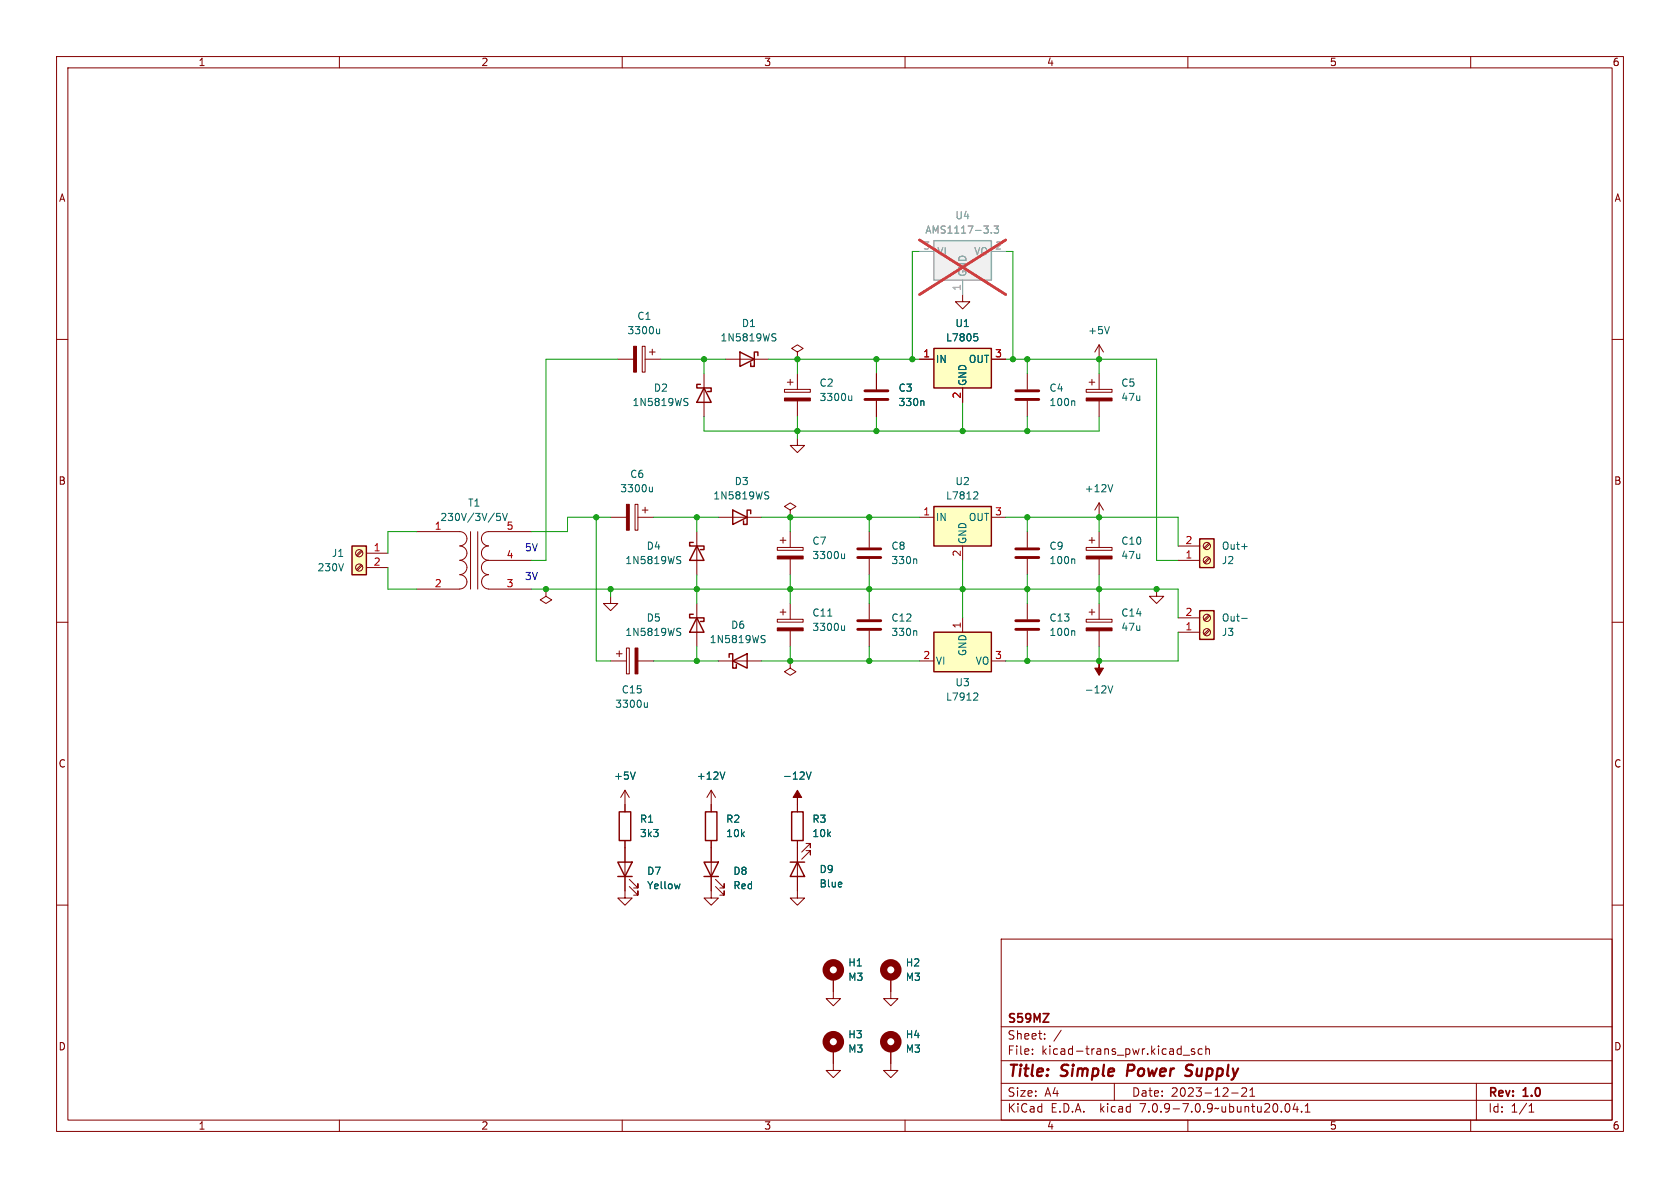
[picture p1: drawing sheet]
<svg xmlns="http://www.w3.org/2000/svg" width="297mm" height="210mm" viewBox="0 0 297 210" stroke-linecap="round" stroke-linejoin="round" font-family="sans-serif">
<g fill="none" stroke="#840000" stroke-width=".18">
<path d="M10 10h277v190h-277zM12 12h273v186h-273zM60 10v2M110 10v2M160 10v2M210 10v2M260 10v2M10 60h2M170.2 52.1v1.2h1.2l-1.2 1.3-1.3-1.3h1.3M285 60h2M109.2 63.5h2.8M113.5 61.2h.5v4.6h-.5z"/>
<path d="M114 63.5h2.8M114.8 62.2h1M115.3 61.7v1M124.5 66v7.7M128.3 63.5h7.6M138.7 68.8h4.6v.5h-4.6zM139.2 67.6h1M139.7 67.1v1M141 77.5v1.2h1.2l-1.2 1.3-1.3-1.3h1.3M141 62.2l1-.6-1-.6-1 .6 1 .6v1.3M141 63.5h.1M141 66v2.8"/>
<path d="M141 70.9v2.8M154.9 66v2.8M154.9 70.9v2.8M162.6 63.5h2.5M170.2 68.6v2.5M175.3 63.5h2.5M181.6 66v2.8M181.6 70.9v2.8M192 68.8h4.6v.5h-4.6zM192.5 67.6h1M193 67.1v1M194.3 61v2.5"/>
<path d="M194.3 66v2.8M194.3 70.9v2.8M194.3 61l-.8 1.2M194.3 61l.8 1.2M63.9 99.8l-.9 .9M63.9 97.3l-.9 .8M64 100l-.8 .8M64 97.5l-.8 .8M64.8 97.8h3.8M73.7 94h7.6a1.26 1.26 0 0 1 1.3 1.2 1.26 1.26 0 0 1-1.3 1.3M81.3 96.5a1.27 1.27 0 0 1 1.2 1.3 1.27 1.27 0 0 1-1.2 1.3 1.26 1.26 0 0 1 1.3 1.2 1.26 1.26 0 0 1-1.3 1.3M83.2 94v10.1"/>
<path d="M84.5 94v10.1M86.4 99.1a1.26 1.26 0 0 0-1.3 1.2 1.26 1.26 0 0 0 1.3 1.3M86.4 96.5a1.26 1.26 0 0 0-1.3 1.3 1.26 1.26 0 0 0 1.3 1.2M86.4 99.1h7.6M94 94h-7.6a1.26 1.26 0 0 0-1.3 1.2 1.26 1.26 0 0 0 1.3 1.3M107.9 91.4h2.8M112.3 89.2h.5v4.5h-.5zM112.8 91.4h2.8M113.5 90.2h1.1M114 89.7v1M123.2 94v7.6M127 91.4h7.6"/>
<path d="M137.4 96.8h4.6v.5h-4.6zM137.9 95.5h1M138.4 95v1M139.7 90.2l1-.7-1-.6-1 .6 1 .7v1.2M139.7 91.4h.1M139.7 94v2.8M139.7 98.8v2.8M153.7 94v2.8M153.7 98.8v2.8M162.6 91.4h2.5M170.2 96.5v2.6M175.3 91.4h2.5"/>
<path d="M181.6 94v2.8M181.6 98.8v2.8M192 96.8h4.6v.5h-4.6zM192.5 95.5h1M193 95v1M194.3 88.9v2.5M194.3 94v2.8M194.3 98.8v2.8M194.3 88.9l-.8 1.3M194.3 88.9l.8 1.3M208.3 99.1h3.8M208.3 96.5h3.8"/>
<path d="M213.7 96l-.9 .9M213.7 98.6l-.9 .8M213.9 96.2l-.9 .8M213.9 98.7l-.9 .9M10 110h2M64.8 100.3h3.8M81.3 101.6a1.26 1.26 0 0 1 1.3 1.3 1.26 1.26 0 0 1-1.3 1.2h-7.6M86.4 104.1h7.6M86.4 101.6a1.26 1.26 0 0 0-1.3 1.3 1.26 1.26 0 0 0 1.3 1.2M96.5 104.1v1.3l-1 .6 1 .7 1-.7-1-.6M96.5 104.1h.1M107.9 105.4v1.3h1.3l-1.3 1.3-1.2-1.3h1.2"/>
<path d="M107.9 116.8h2.8M109 115.6h1M109.5 115.1v1M110.7 114.6h.6v4.5h-.6zM112.8 116.8h2.8M123.2 106.7v7.6M127 116.8h7.6M137.4 109.5h4.6v.5h-4.6zM137.9 108.2h1M138.4 107.7v1M139.7 116.8v1.3l-1 .6 1 .7 1-.7-1-.6M139.7 116.8h.1"/>
<path d="M139.7 106.7v2.8M139.7 111.5v2.8M153.7 106.7v2.8M153.7 111.5v2.8M162.6 116.8h2.5M170.2 109.2v2.6M175.3 116.8h2.5M181.6 106.7v2.8M181.6 111.5v2.8M192 109.5h4.6v.5h-4.6zM192.5 108.2h1M193 107.7v1"/>
<path d="M194.3 106.7v2.8M194.3 111.5v2.8M204.5 104.1v1.3h1.2l-1.2 1.3-1.3-1.3h1.3M208.3 111.8h3.8M208.3 109.2h3.8M213.7 108.7l-.9 .9M213.7 111.3l-.9 .8M213.9 108.9l-.9 .8M213.9 111.4l-.9 .9M285 110h2M110.5 139.7v3.8M110.5 139.7l-.8 1.3"/>
<path d="M110.5 139.7l.8 1.3M125.7 139.7l-.7 1.3M125.7 139.7v3.8M125.7 139.7l.8 1.3M10 160h2M110.5 148.6v10.2h1.3l-1.3 1.2-1.3-1.2h1.3M111.3 156.7l1.5 1.5v-.7v.7h-.8M111.3 155.4l1.5 1.6v-.8v.8h-.8M125.7 148.6v10.2h1.3l-1.3 1.2-1.2-1.2h1.2M126.5 156.7l1.5 1.5v-.7v.7h-.7M126.5 155.4l1.5 1.6v-.8v.8h-.7M141 148.6v10.2h1.2l-1.2 1.2-1.3-1.2h1.3"/>
<path d="M141 142.2v1.3M142.5 149.1h.8v.8v-.8l-1.6 1.5M142.5 150.4h.8v.7v-.7l-1.6 1.5M285 160h2M147.3 172.7v3.8h1.3l-1.3 1.3-1.3-1.3h1.3M157.5 172.7v3.8h1.2l-1.2 1.3-1.3-1.3h1.3M177 166h108v32h-108zM60 198v2M110 198v2M147.3 185.4v3.8h1.3l-1.3 1.3-1.3-1.3h1.3M157.5 185.4v3.8h1.2l-1.2 1.3-1.3-1.3h1.3M160 198v2"/>
<path d="M177 194.5h108M177 191.5h108M177 187.5h108M177 181.5h108M182.5 186.3v.1M182.5 185.5v.1M184.7 183.6v.1M184.7 182.8v.1M187.6 182.1l-1.3 2M197 191.5v3M209.2 186.5h1.1M210 198v2"/>
<path d="M211.2 185.5l-.4-.1-.2 .2 .1 .2 .5 .2v.3h-.6M212.5 185.5l-.4-.1-.3 .3v.4l.2 .2h.5M213.2 185.5l.2-.1 .3 .1 .1 .9M213.2 184.9v1.5M217.7 193.2h1.2M220.3 192.4v.5l-.8 .9h.9M221 193.8h.8M221 192.7l.4-.4v1.5M227.3 195.2l.2-.1a.81 .81 0 0 1 .6 .6 .81 .81 0 0 1-.3 .8l-.1 .1a.81 .81 0 0 1-.4-1.4zM229 195l-.4 1.1h.9M229.3 195.6v1M230.1 196.5v.1"/>
<path d="M230.7 196.6h.9M230.7 195.5l.5-.4v1.5M260 198v2M261 191.5v6.5M270.3 196.6h.9M270.3 195.5l.4-.4v1.5"/>
<circle cx="63.5" cy="97.8" r=".63"/>
<circle cx="213.4" cy="99.1" r=".63"/>
<circle cx="213.4" cy="96.5" r=".63"/>
<circle cx="63.5" cy="100.3" r=".63"/>
<circle cx="213.4" cy="109.2" r=".63"/>
<circle cx="213.4" cy="111.8" r=".63"/>
</g>
<path d="M199.5 188.2l-.3 2M210.6 190a.85 .85 0 0 1-1.1 .1M210.6 188.2l-.7 .1a.46 .46 0 0 0-.2 .5 .46 .46 0 0 0 .3 .4l.6 .2" fill="none" stroke="#840000" stroke-width=".4"/>
<g fill="#840000" stroke="#840000" stroke-width=".18">
<path d="M192 70.4h4.6v.5h-4.6z"/>
<path d="M137.4 111h4.6v.5h-4.6z"/>
<path d="M137.4 98.3h4.6v.5h-4.6z"/>
<path d="M192 111h4.6v.5h-4.6z"/>
<path d="M194.3 116.8v1.3h.8l-.8 1.3-.8-1.3h.8z"/>
<path d="M141 139.7l.7 1.3h-.7v1.2v-1.2h-.8z"/>
<path d="M192 98.3h4.6v.5h-4.6z"/>
<path d="M112 61.2h.5v4.6h-.5z"/>
<path d="M138.7 70.4h4.6v.5h-4.6z"/>
<path d="M110.7 89.2h.6v4.5h-.6z"/>
<path d="M112.3 114.6h.5v4.5h-.5z"/>
</g>
<g fill="none" stroke="#006464" stroke-width=".18">
<path d="M116.6 58.2v.8M116.6 58.9l-.2 .1-.3-.1M136.7 59l.5 .1M136.7 59.6l.4 .1 .1 .3-.3 .3h-.3M172.2 59h.6M172.3 59.5h.3l.3 .2-.1 .5-.5 .1M196.1 57.7l-.4 1.3M121.1 71l.4 .2 .1 .3-.2 .2h-.3M121.1 70.4l.5 .1M150.6 70v.8M150.6 70.7l-.2 .1h-.3M163.2 70.9l.1 .1v.7"/>
<path d="M189.8 70.9l.2 .1v.7M88.4 90.7h-.6v.7l.1-.2 .5 .1 .1 .2-.1 .4-.2 .1-.4-.1M88.9 90.7l.4 1.3 .4-1.3M115.3 86.8l-.1 .1h-.3M115.3 86.1v.8M119.9 99l.3 .1 .1 .3-.2 .2h-.3M119.9 98.4h.4M135.4 87.5l.4 .2 .1 .3-.2 .2h-.3M135.4 86.9l.5 .1M149.3 97.9v.9M149.3 98.6l-.2 .2-.3-.1M161.9 98.8l.2 .2v.6"/>
<path d="M172.3 86.9l.5 .1 .1 .3-.8 .9h.8M189.8 98.8l.2 .2v.6M196.7 85.7l-.4 1.2M219.5 96.6h1M119.9 111.7l.3 .1 .1 .3-.2 .2h-.3M119.9 111.1h.4M134.8 112.9l.3 .2 .2 .3-.3 .2h-.3M134.8 112.3l.5 .1M146.3 108.9h.8M149.3 110.6v.9M149.3 111.3l-.2 .2-.3-.1M161.9 111.5l.2 .2v.6"/>
<path d="M189.8 111.5l.2 .2v.6M219.5 109.3h1M112.3 136.5l-.4 1.2M114.5 124.2v.8M114.5 124.9l-.2 .1h-.3M128.1 136.5l-.4 1.2M142.5 136.5l.5 1.2 .4-1.2M172.3 122.5l.5 .1 .1 .3-.8 .9h.8M195.9 121.2l.4 1.3 .4-1.3M120.2 156.3l-.2 .8"/>
</g>
<g fill="none" stroke="#840000" stroke-width=".25">
<path d="M123.8 67.9h-.6v.7h2.5v.6h-.6M124.5 68.6l1.2 2.5h-2.5zM130.8 62.2l2.5 1.3-2.5 1.3zM134 62.9v-.7h-.7v2.6h-.6v-.7M165.1 61.6h10.2v7h-10.2zM62.2 96.5h2.6v5.1h-2.6zM122.6 95.9h-.7v.6h2.6v.7h-.7M123.2 96.5l1.3 2.6h-2.6zM129.5 90.2l2.6 1.2-2.6 1.3zM132.7 90.8v-.6h-.6v2.5h-.7v-.6M165.1 89.5h10.2v7h-10.2zM212.1 95.3h2.5v5h-2.5z"/>
<path d="M122.6 108.6h-.7v.6h2.6v.7h-.7M123.2 109.2l1.3 2.6h-2.6zM128.9 116.2v-.6h.6v2.5h.7v-.6M129.5 116.8l2.6-1.2v2.5zM165.1 111.8h10.2v6.9h-10.2zM212.1 108h2.5v5h-2.5zM109.2 152.4h2.6l-1.3 2.5zM109.2 154.9h2.6M109.5 143.5h2v5.1h-2zM124.5 152.4h2.5l-1.3 2.5zM124.5 154.9h2.5M124.7 143.5h2v5.1h-2z"/>
<path d="M139.7 152.4h2.5M140 143.5h2v5.1h-2zM141 152.4l1.2 2.5h-2.5z"/>
</g>
<g fill="#ffffc2" stroke="#ffffc2" stroke-width=".18">
<path d="M62.2 96.5h2.6v5.1h-2.6z"/>
<path d="M165.1 111.8h10.2v6.9h-10.2z"/>
<path d="M212.1 95.3h2.5v5h-2.5z"/>
<path d="M212.1 108h2.5v5h-2.5z"/>
<path d="M165.1 89.5h10.2v7h-10.2z"/>
<path d="M165.1 61.6h10.2v7h-10.2z"/>
</g>
<path d="M152.9 70.6h4.1M152.9 69.1h4.1M179.6 70.6h4M179.6 69.1h4M151.6 98.6h4.1M151.6 97h4.1M179.6 98.6h4M179.6 97h4M151.6 111.3h4.1M151.6 109.7h4.1M179.6 111.3h4M179.6 109.7h4" fill="none" stroke="#840000" stroke-width=".51"/>
<path d="M165.1 42.5h10.2v7h-10.2z" fill="#f0f0f0" stroke="#f0f0f0" stroke-width=".18"/>
<path d="M165.1 42.5h10.2v7h-10.2z" fill="none" stroke="#a1a1a1" stroke-width=".25"/>
<path d="M162.6 44.5h2.5M170.2 49.5v2.6M175.3 44.5h2.5" fill="none" stroke="#a1a1a1" stroke-width=".18"/>
<path d="M175.7 39.9h.8l-.4 .5 .4 .2v.5l-.2 .1-.6-.1M175.3 41.1v.1" fill="none" stroke="#989898" stroke-width=".18"/>
<path d="M162.6 42.4l15.2 9.7M177.8 42.4l-15.2 9.7" fill="none" stroke="#eb3a3d" stroke-width=".46"/>
<g fill="none" stroke="#840000" stroke-width="1.3">
<circle cx="147.3" cy="171.4" r="1.27"/>
<circle cx="157.5" cy="171.4" r="1.27"/>
<circle cx="147.3" cy="184.1" r="1.27"/>
<circle cx="157.5" cy="184.1" r="1.27"/>
</g>
<g fill="none" stroke="#009600" stroke-width=".18">
<path d="M162.6 44.5h-1.3v19M177.8 44.5h1.3v19M109.2 63.5h-12.7v35.6h-2.5M116.8 63.5h11.5M124.5 73.7v2.5h69.8v-2.5M124.5 63.5v2.5M135.9 63.5h26.7M141 63.5v2.5M141 73.7v3.8M154.9 63.5v2.5M154.9 73.7v2.5M170.2 71.1v5.1"/>
<path d="M177.8 63.5h26.7v35.6h3.8M181.6 63.5v2.5M181.6 73.7v2.5M194.3 63.5v2.5M73.7 94h-5.1v3.8M105.4 91.4v25.4h2.5M107.9 91.4h-7.6v2.6h-6.3M115.6 91.4h11.4M123.2 91.4v2.6M134.6 91.4h28M139.7 91.4v2.6M153.7 91.4v2.6"/>
<path d="M170.2 99.1v10.1M177.8 91.4h30.5v5.1M181.6 91.4v2.6M194.3 91.4v2.6M68.6 100.3v3.8h5.1M94 104.1h114.3v5.1M107.9 104.1v1.3M115.6 116.8h11.4M123.2 101.6v5.1M123.2 114.3v2.5M134.6 116.8h28M139.7 101.6v5.1"/>
<path d="M139.7 114.3v2.5M153.7 101.6v5.1M153.7 114.3v2.5M181.6 101.6v5.1M181.6 114.3v2.5M194.3 101.6v5.1M194.3 114.3v2.5M208.3 111.8v5h-30.5"/>
</g>
<g fill="#009600" stroke="#009600" stroke-width=".18">
<circle cx="154.9" cy="63.5" r=".46"/>
<circle cx="139.7" cy="104.1" r=".46"/>
<circle cx="139.7" cy="116.8" r=".46"/>
<circle cx="153.7" cy="116.8" r=".46"/>
<circle cx="153.7" cy="104.1" r=".46"/>
<circle cx="170.2" cy="104.1" r=".46"/>
<circle cx="161.3" cy="63.5" r=".46"/>
<circle cx="170.2" cy="76.2" r=".46"/>
<circle cx="105.4" cy="91.4" r=".46"/>
<circle cx="96.5" cy="104.1" r=".46"/>
<circle cx="194.3" cy="63.5" r=".46"/>
<circle cx="194.3" cy="91.4" r=".46"/>
<circle cx="179.1" cy="63.5" r=".46"/>
<circle cx="181.6" cy="63.5" r=".46"/>
<circle cx="181.6" cy="76.2" r=".46"/>
<circle cx="139.7" cy="91.4" r=".46"/>
<circle cx="153.7" cy="91.4" r=".46"/>
<circle cx="154.9" cy="76.2" r=".46"/>
<circle cx="124.5" cy="63.5" r=".46"/>
<circle cx="141" cy="76.2" r=".46"/>
<circle cx="141" cy="63.5" r=".46"/>
<circle cx="181.6" cy="91.4" r=".46"/>
<circle cx="194.3" cy="104.1" r=".46"/>
<circle cx="204.5" cy="104.1" r=".46"/>
<circle cx="181.6" cy="116.8" r=".46"/>
<circle cx="194.3" cy="116.8" r=".46"/>
<circle cx="181.6" cy="104.1" r=".46"/>
<circle cx="123.2" cy="91.4" r=".46"/>
<circle cx="107.9" cy="104.1" r=".46"/>
<circle cx="123.2" cy="116.8" r=".46"/>
<circle cx="123.2" cy="104.1" r=".46"/>
</g>
<g font-size="2.8" fill="#840000">
<text x="178" y="190.9">Title:</text>
<text x="187.7" y="190.9">Simple</text>
<text x="200.1" y="190.9">Power</text>
<text x="211.3" y="190.9">Supply</text>
</g>
<g font-size="2.1" fill="#840000">
<text x="178" y="184">Sheet:</text>
<text x="178" y="181.2">S59MZ</text>
<text x="178" y="186.7">File:</text>
<text x="184.1" y="186.7">kicad-trans_pwr.kicad_sch</text>
<text x="178" y="196.9">KiCad</text>
<text x="178" y="194.1">Size:</text>
<text x="184.7" y="194.1">A4</text>
<text x="185.7" y="196.9">E.D.A.</text>
<text x="194.6" y="196.9">kicad</text>
<text x="200" y="194.1">Date:</text>
<text x="201.8" y="196.9">7.0.9-7.0.9~ubuntu20.04.1</text>
<text x="207" y="194.1">2023-12-21</text>
<text x="263" y="194.3">Rev:</text>
<text x="263" y="196.9">Id:</text>
<text x="267.1" y="196.9">1/1</text>
<text x="269.4" y="194.3">1.0</text>
</g>
<g font-size="1.8" fill="#840000">
<text x="35" y="11.9">1</text>
<text x="85" y="11.9">2</text>
<text x="135" y="11.9">3</text>
<text x="185" y="11.9">4</text>
<text x="235" y="11.9">5</text>
<text x="285" y="11.9">6</text>
<text x="10.3" y="35.9">A</text>
<text x="285.3" y="35.9">A</text>
<text x="10.3" y="85.9">B</text>
<text x="285.3" y="85.9">B</text>
<text x="10.3" y="135.9">C</text>
<text x="285.3" y="135.9">C</text>
<text x="10.3" y="185.9">D</text>
<text x="285.3" y="185.9">D</text>
<text x="35" y="199.9">1</text>
<text x="85" y="199.9">2</text>
<text x="135" y="199.9">3</text>
<text x="185" y="199.9">4</text>
<text x="235" y="199.9">5</text>
<text x="285" y="199.9">6</text>
</g>
<g font-size="1.8" fill="#989898">
<text x="163.5" y="41.5">AMS1117-3.3</text>
<text x="168.8" y="39">U4</text>
<text x="165.6" y="45.3">VI</text>
<text x="172.1" y="45.3">VO</text>
<text x="171" y="49" transform="rotate(-90 171 49)">GND</text>
</g>
<g font-size="1.8" fill="#aaa">
<text x="163.1" y="44.2">3</text>
<text x="175.8" y="44.2">2</text>
<text x="169.9" y="51.5" transform="rotate(-90 169.9 51.5)">1</text>
</g>
<g font-size="1.8" fill="#006464">
<text x="110.8" y="59.3">3300u</text>
<text x="112.6" y="56.7">C1</text>
<text x="131.1" y="58">D1</text>
<text x="168.8" y="58">U1</text>
<text x="192.3" y="59.3">+5V</text>
<text x="127.3" y="60.6">1N5819WS</text>
<text x="165.4" y="64.4">IN</text>
<text x="167.1" y="60.6">L7805</text>
<text x="171.2" y="64.4">OUT</text>
<text x="111.7" y="72">1N5819WS</text>
<text x="115.5" y="69.4">D2</text>
<text x="144.8" y="68.6">C2</text>
<text x="144.8" y="71.1">3300u</text>
<text x="158.8" y="69.4">C3</text>
<text x="158.8" y="72">330n</text>
<text x="171" y="68.3" transform="rotate(-90 171 68.3)">GND</text>
<text x="185.4" y="69.4">C4</text>
<text x="185.4" y="72">100n</text>
<text x="198.1" y="68.6">C5</text>
<text x="198.1" y="71.1">47u</text>
<text x="82.6" y="89.8">T1</text>
<text x="109.6" y="87.2">3300u</text>
<text x="111.3" y="84.7">C6</text>
<text x="126" y="88.5">1N5819WS</text>
<text x="129.8" y="86">D3</text>
<text x="167.1" y="88.5">L7812</text>
<text x="168.8" y="86">U2</text>
<text x="191.7" y="87.2">+12V</text>
<text x="77.7" y="92.3">230V/3V/5V</text>
<text x="165.4" y="92.3">IN</text>
<text x="171.2" y="92.3">OUT</text>
<text x="56" y="101.2">230V</text>
<text x="58.6" y="98.7">J1</text>
<text x="110.4" y="99.9">1N5819WS</text>
<text x="114.2" y="97.4">D4</text>
<text x="143.5" y="96.5">C7</text>
<text x="143.5" y="99">3300u</text>
<text x="157.5" y="97.4">C8</text>
<text x="157.5" y="99.9">330n</text>
<text x="171" y="96.3" transform="rotate(-90 171 96.3)">GND</text>
<text x="185.4" y="97.4">C9</text>
<text x="185.4" y="99.9">100n</text>
<text x="198.1" y="96.5">C10</text>
<text x="198.1" y="99">47u</text>
<text x="215.9" y="99.9">J2</text>
<text x="215.9" y="97.4">Out+</text>
<text x="110.4" y="112.6">1N5819WS</text>
<text x="114.2" y="110.1">D5</text>
<text x="125.4" y="113.9">1N5819WS</text>
<text x="129.2" y="111.4">D6</text>
<text x="143.5" y="109.2">C11</text>
<text x="143.5" y="111.7">3300u</text>
<text x="157.5" y="112.6">330n</text>
<text x="157.5" y="110.1">C12</text>
<text x="185.4" y="112.6">100n</text>
<text x="185.4" y="110.1">C13</text>
<text x="198.1" y="109.2">C14</text>
<text x="198.1" y="111.7">47u</text>
<text x="215.9" y="112.6">J3</text>
<text x="215.9" y="110.1">Out-</text>
<text x="165.4" y="117.7">VI</text>
<text x="171" y="116.1" transform="rotate(-90 171 116.1)">GND</text>
<text x="172.4" y="117.7">VO</text>
<text x="108.7" y="125.3">3300u</text>
<text x="109.8" y="122.8">C15</text>
<text x="167.1" y="124.1">L7912</text>
<text x="168.8" y="121.5">U3</text>
<text x="191.7" y="122.8">-12V</text>
<text x="108.5" y="138">+5V</text>
<text x="123.1" y="138">+12V</text>
<text x="138.3" y="138">-12V</text>
<text x="113" y="145.6">R1</text>
<text x="113" y="148.2">3k3</text>
<text x="128.3" y="145.6">R2</text>
<text x="128.3" y="148.2">10k</text>
<text x="143.5" y="145.6">R3</text>
<text x="143.5" y="148.2">10k</text>
<text x="114.3" y="154.9">D7</text>
<text x="129.5" y="154.9">D8</text>
<text x="144.8" y="154.5">D9</text>
<text x="114.3" y="157.4">Yellow</text>
<text x="129.5" y="157.4">Red</text>
<text x="144.8" y="157.1">Blue</text>
<text x="149.9" y="173.6">M3</text>
<text x="149.9" y="171">H1</text>
<text x="160" y="173.6">M3</text>
<text x="160" y="171">H2</text>
<text x="149.9" y="183.7">H3</text>
<text x="160" y="183.7">H4</text>
<text x="149.9" y="186.3">M3</text>
<text x="160" y="186.3">M3</text>
</g>
<g font-size="1.8" fill="#a90000">
<text x="163.1" y="63.2">1</text>
<text x="175.8" y="63.2">3</text>
<text x="169.9" y="70.6" transform="rotate(-90 169.9 70.6)">2</text>
<text x="76.8" y="93.7">1</text>
<text x="89.5" y="93.7">5</text>
<text x="163.1" y="91.2">1</text>
<text x="175.8" y="91.2">3</text>
<text x="66" y="97.5">1</text>
<text x="66" y="100.1">2</text>
<text x="89.5" y="98.8">4</text>
<text x="169.9" y="98.5" transform="rotate(-90 169.9 98.5)">2</text>
<text x="209.5" y="98.8">1</text>
<text x="209.5" y="96.3">2</text>
<text x="76.8" y="103.9">2</text>
<text x="89.5" y="103.9">3</text>
<text x="169.9" y="111.2" transform="rotate(-90 169.9 111.2)">1</text>
<text x="209.5" y="111.5">1</text>
<text x="209.5" y="109">2</text>
<text x="163.1" y="116.6">2</text>
<text x="175.8" y="116.6">3</text>
</g>
<g font-size="1.8" fill="#0000c2">
<text x="92.7" y="97.5">5V</text>
<text x="92.7" y="102.6">3V</text>
</g>
</svg>
